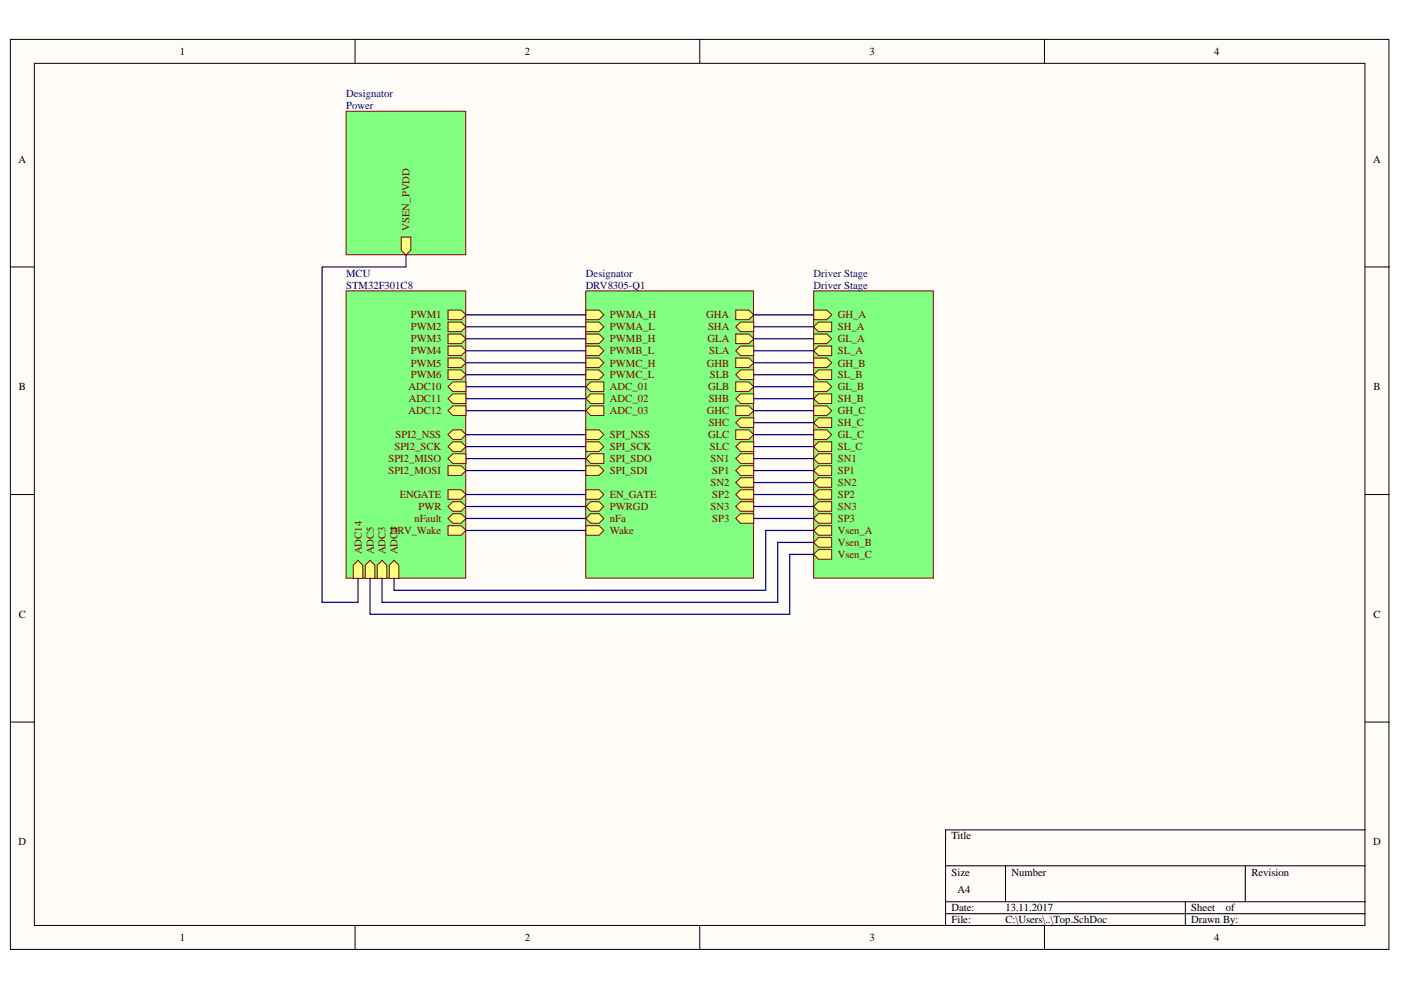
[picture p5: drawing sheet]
<svg xmlns="http://www.w3.org/2000/svg" width="297mm" height="210mm" viewBox="0 0 297 210" stroke-linecap="round" stroke-linejoin="round" font-family="sans-serif">
<g fill="#fffcf8" stroke="#000" stroke-width=".21">
<path d="M2.2 8.3h292.3v193h-292.3z"/>
<path d="M7.3 13.4h282.1v182.8h-282.1z"/>
</g>
<g fill="none" stroke="#000" stroke-width=".21">
<path d="M75.3 8.3v5.1M148.4 8.3v5.1M221.4 8.3v5.1M2.2 56.6h5.1M289.4 56.6h5.1M2.2 104.9h5.1M289.4 104.9h5.1M2.2 153.1h5.1M289.4 153.1h5.1M289.4 176h-88.9v20.3M75.3 196.3v5.1M148.4 196.3v5.1"/>
<path d="M200.5 183.6h88.9M200.5 191.2h88.9M200.5 193.7h88.9M213.2 183.6v7.6M221.4 196.3v5.1M251.3 191.2v5.1M264 183.6v7.6"/>
</g>
<path d="M73.4 61.7h25.3v60.9h-25.3z" fill="#80ff80" stroke="#800000" stroke-width=".21"/>
<path d="M95 65.7h2.8l1 1.1-1 1h-2.8z" fill-rule="evenodd" fill="#ffff80"/>
<path d="M95 65.7h2.8l1 1.1-1 1h-2.8z" fill="none" stroke="#800000" stroke-width=".21"/>
<path d="M95 68.3h2.8l1 1-1 1h-2.8z" fill-rule="evenodd" fill="#ffff80"/>
<path d="M95 68.3h2.8l1 1-1 1h-2.8z" fill="none" stroke="#800000" stroke-width=".21"/>
<path d="M95 70.8h2.8l1 1-1 1.1h-2.8z" fill-rule="evenodd" fill="#ffff80"/>
<path d="M95 70.8h2.8l1 1-1 1.1h-2.8z" fill="none" stroke="#800000" stroke-width=".21"/>
<path d="M95 73.4h2.8l1 1-1 1h-2.8z" fill-rule="evenodd" fill="#ffff80"/>
<path d="M95 73.4h2.8l1 1-1 1h-2.8z" fill="none" stroke="#800000" stroke-width=".21"/>
<path d="M95 75.9h2.8l1 1-1 1h-2.8z" fill-rule="evenodd" fill="#ffff80"/>
<path d="M95 75.9h2.8l1 1-1 1h-2.8z" fill="none" stroke="#800000" stroke-width=".21"/>
<path d="M95 78.4h2.8l1 1.1-1 1h-2.8z" fill-rule="evenodd" fill="#ffff80"/>
<path d="M95 78.4h2.8l1 1.1-1 1h-2.8z" fill="none" stroke="#800000" stroke-width=".21"/>
<path d="M95 82l1-1h2.8v2h-2.8z" fill-rule="evenodd" fill="#ffff80"/>
<path d="M95 82l1-1h2.8v2h-2.8z" fill="none" stroke="#800000" stroke-width=".21"/>
<path d="M95 84.5l1-1h2.8v2.1h-2.8z" fill-rule="evenodd" fill="#ffff80"/>
<path d="M95 84.5l1-1h2.8v2.1h-2.8z" fill="none" stroke="#800000" stroke-width=".21"/>
<path d="M95 87.1l1-1h2.8v2h-2.8z" fill-rule="evenodd" fill="#ffff80"/>
<path d="M95 87.1l1-1h2.8v2h-2.8z" fill="none" stroke="#800000" stroke-width=".21"/>
<path d="M95 92.2l1-1.1h1.8l1 1.1-1 1h-1.8z" fill-rule="evenodd" fill="#ffff80"/>
<path d="M95 92.2l1-1.1h1.8l1 1.1-1 1h-1.8z" fill="none" stroke="#800000" stroke-width=".21"/>
<path d="M95 94.7l1-1h1.8l1 1-1 1h-1.8z" fill-rule="evenodd" fill="#ffff80"/>
<path d="M95 94.7l1-1h1.8l1 1-1 1h-1.8z" fill="none" stroke="#800000" stroke-width=".21"/>
<path d="M82.5 119.8l1-1 1.1 1v2.8h-2.1z" fill-rule="evenodd" fill="#ffff80"/>
<path d="M82.5 119.8l1-1 1.1 1v2.8h-2.1z" fill="none" stroke="#800000" stroke-width=".21"/>
<path d="M80 119.8l1-1 1 1v2.8h-2z" fill-rule="evenodd" fill="#ffff80"/>
<path d="M80 119.8l1-1 1 1v2.8h-2z" fill="none" stroke="#800000" stroke-width=".21"/>
<path d="M77.4 119.8l1.1-1 1 1v2.8h-2.1z" fill-rule="evenodd" fill="#ffff80"/>
<path d="M77.4 119.8l1.1-1 1 1v2.8h-2.1z" fill="none" stroke="#800000" stroke-width=".21"/>
<path d="M74.9 119.8l1-1 1 1v2.8h-2z" fill-rule="evenodd" fill="#ffff80"/>
<path d="M74.9 119.8l1-1 1 1v2.8h-2z" fill="none" stroke="#800000" stroke-width=".21"/>
<path d="M95 109.9l1-1h1.8l1 1-1 1h-1.8z" fill-rule="evenodd" fill="#ffff80"/>
<path d="M95 109.9l1-1h1.8l1 1-1 1h-1.8z" fill="none" stroke="#800000" stroke-width=".21"/>
<path d="M95 103.8h2.8l1 1.1-1 1h-2.8z" fill-rule="evenodd" fill="#ffff80"/>
<path d="M95 103.8h2.8l1 1.1-1 1h-2.8z" fill="none" stroke="#800000" stroke-width=".21"/>
<path d="M95 97.2l1-1h2.8v2h-2.8z" fill-rule="evenodd" fill="#ffff80"/>
<path d="M95 97.2l1-1h2.8v2h-2.8z" fill="none" stroke="#800000" stroke-width=".21"/>
<path d="M95 98.8h2.8l1 1-1 1h-2.8z" fill-rule="evenodd" fill="#ffff80"/>
<path d="M95 98.8h2.8l1 1-1 1h-2.8z" fill="none" stroke="#800000" stroke-width=".21"/>
<path d="M95 107.4l1-1h1.8l1 1-1 1h-1.8z" fill-rule="evenodd" fill="#ffff80"/>
<path d="M95 107.4l1-1h1.8l1 1-1 1h-1.8z" fill="none" stroke="#800000" stroke-width=".21"/>
<path d="M95 111.5h2.8l1 1-1 1h-2.8z" fill-rule="evenodd" fill="#ffff80"/>
<path d="M95 111.5h2.8l1 1-1 1h-2.8z" fill="none" stroke="#800000" stroke-width=".21"/>
<path d="M124.2 61.7h35.6v60.9h-35.6z" fill="#80ff80" stroke="#800000" stroke-width=".21"/>
<path d="M124.2 93.7h2.8l1 1-1 1h-2.8z" fill-rule="evenodd" fill="#ffff80"/>
<path d="M124.2 93.7h2.8l1 1-1 1h-2.8z" fill="none" stroke="#800000" stroke-width=".21"/>
<path d="M124.2 98.8h2.8l1 1-1 1h-2.8z" fill-rule="evenodd" fill="#ffff80"/>
<path d="M124.2 98.8h2.8l1 1-1 1h-2.8z" fill="none" stroke="#800000" stroke-width=".21"/>
<path d="M124.2 97.2l1-1h2.8v2h-2.8z" fill-rule="evenodd" fill="#ffff80"/>
<path d="M124.2 97.2l1-1h2.8v2h-2.8z" fill="none" stroke="#800000" stroke-width=".21"/>
<path d="M124.2 91.1h2.8l1 1.1-1 1h-2.8z" fill-rule="evenodd" fill="#ffff80"/>
<path d="M124.2 91.1h2.8l1 1.1-1 1h-2.8z" fill="none" stroke="#800000" stroke-width=".21"/>
<path d="M124.2 65.7h2.8l1 1.1-1 1h-2.8z" fill-rule="evenodd" fill="#ffff80"/>
<path d="M124.2 65.7h2.8l1 1.1-1 1h-2.8z" fill="none" stroke="#800000" stroke-width=".21"/>
<path d="M124.2 68.3h2.8l1 1-1 1h-2.8z" fill-rule="evenodd" fill="#ffff80"/>
<path d="M124.2 68.3h2.8l1 1-1 1h-2.8z" fill="none" stroke="#800000" stroke-width=".21"/>
<path d="M124.2 70.8h2.8l1 1-1 1.1h-2.8z" fill-rule="evenodd" fill="#ffff80"/>
<path d="M124.2 70.8h2.8l1 1-1 1.1h-2.8z" fill="none" stroke="#800000" stroke-width=".21"/>
<path d="M124.2 73.4h2.8l1 1-1 1h-2.8z" fill-rule="evenodd" fill="#ffff80"/>
<path d="M124.2 73.4h2.8l1 1-1 1h-2.8z" fill="none" stroke="#800000" stroke-width=".21"/>
<path d="M124.2 75.9h2.8l1 1-1 1h-2.8z" fill-rule="evenodd" fill="#ffff80"/>
<path d="M124.2 75.9h2.8l1 1-1 1h-2.8z" fill="none" stroke="#800000" stroke-width=".21"/>
<path d="M124.2 78.4h2.8l1 1.1-1 1h-2.8z" fill-rule="evenodd" fill="#ffff80"/>
<path d="M124.2 78.4h2.8l1 1.1-1 1h-2.8z" fill="none" stroke="#800000" stroke-width=".21"/>
<path d="M124.2 82l1-1h2.8v2h-2.8z" fill-rule="evenodd" fill="#ffff80"/>
<path d="M124.2 82l1-1h2.8v2h-2.8z" fill="none" stroke="#800000" stroke-width=".21"/>
<path d="M124.2 84.5l1-1h2.8v2.1h-2.8z" fill-rule="evenodd" fill="#ffff80"/>
<path d="M124.2 84.5l1-1h2.8v2.1h-2.8z" fill="none" stroke="#800000" stroke-width=".21"/>
<path d="M124.2 87.1l1-1h2.8v2h-2.8z" fill-rule="evenodd" fill="#ffff80"/>
<path d="M124.2 87.1l1-1h2.8v2h-2.8z" fill="none" stroke="#800000" stroke-width=".21"/>
<path d="M124.2 109.9l1-1h1.8l1 1-1 1h-1.8z" fill-rule="evenodd" fill="#ffff80"/>
<path d="M124.2 109.9l1-1h1.8l1 1-1 1h-1.8z" fill="none" stroke="#800000" stroke-width=".21"/>
<path d="M124.2 103.8h2.8l1 1.1-1 1h-2.8z" fill-rule="evenodd" fill="#ffff80"/>
<path d="M124.2 103.8h2.8l1 1.1-1 1h-2.8z" fill="none" stroke="#800000" stroke-width=".21"/>
<path d="M156 65.7h2.8l1 1.1-1 1h-2.8z" fill-rule="evenodd" fill="#ffff80"/>
<path d="M156 65.7h2.8l1 1.1-1 1h-2.8z" fill="none" stroke="#800000" stroke-width=".21"/>
<path d="M156 69.3l1-1h2.8v2h-2.8z" fill-rule="evenodd" fill="#ffff80"/>
<path d="M156 69.3l1-1h2.8v2h-2.8z" fill="none" stroke="#800000" stroke-width=".21"/>
<path d="M156 70.8h2.8l1 1-1 1.1h-2.8z" fill-rule="evenodd" fill="#ffff80"/>
<path d="M156 70.8h2.8l1 1-1 1.1h-2.8z" fill="none" stroke="#800000" stroke-width=".21"/>
<path d="M156 74.4l1-1h2.8v2h-2.8z" fill-rule="evenodd" fill="#ffff80"/>
<path d="M156 74.4l1-1h2.8v2h-2.8z" fill="none" stroke="#800000" stroke-width=".21"/>
<path d="M156 75.9h2.8l1 1-1 1h-2.8z" fill-rule="evenodd" fill="#ffff80"/>
<path d="M156 75.9h2.8l1 1-1 1h-2.8z" fill="none" stroke="#800000" stroke-width=".21"/>
<path d="M156 79.5l1-1.1h2.8v2.1h-2.8z" fill-rule="evenodd" fill="#ffff80"/>
<path d="M156 79.5l1-1.1h2.8v2.1h-2.8z" fill="none" stroke="#800000" stroke-width=".21"/>
<path d="M156 81h2.8l1 1-1 1h-2.8z" fill-rule="evenodd" fill="#ffff80"/>
<path d="M156 81h2.8l1 1-1 1h-2.8z" fill="none" stroke="#800000" stroke-width=".21"/>
<path d="M156 84.5l1-1h2.8v2.1h-2.8z" fill-rule="evenodd" fill="#ffff80"/>
<path d="M156 84.5l1-1h2.8v2.1h-2.8z" fill="none" stroke="#800000" stroke-width=".21"/>
<path d="M156 86.1h2.8l1 1-1 1h-2.8z" fill-rule="evenodd" fill="#ffff80"/>
<path d="M156 86.1h2.8l1 1-1 1h-2.8z" fill="none" stroke="#800000" stroke-width=".21"/>
<path d="M156 89.6l1-1h2.8v2h-2.8z" fill-rule="evenodd" fill="#ffff80"/>
<path d="M156 89.6l1-1h2.8v2h-2.8z" fill="none" stroke="#800000" stroke-width=".21"/>
<path d="M156 91.1h2.8l1 1.1-1 1h-2.8z" fill-rule="evenodd" fill="#ffff80"/>
<path d="M156 91.1h2.8l1 1.1-1 1h-2.8z" fill="none" stroke="#800000" stroke-width=".21"/>
<path d="M156 94.7l1-1h2.8v2h-2.8z" fill-rule="evenodd" fill="#ffff80"/>
<path d="M156 94.7l1-1h2.8v2h-2.8z" fill="none" stroke="#800000" stroke-width=".21"/>
<path d="M124.2 107.4l1-1h1.8l1 1-1 1h-1.8z" fill-rule="evenodd" fill="#ffff80"/>
<path d="M124.2 107.4l1-1h1.8l1 1-1 1h-1.8z" fill="none" stroke="#800000" stroke-width=".21"/>
<path d="M124.2 111.5h2.8l1 1-1 1h-2.8z" fill-rule="evenodd" fill="#ffff80"/>
<path d="M124.2 111.5h2.8l1 1-1 1h-2.8z" fill="none" stroke="#800000" stroke-width=".21"/>
<path d="M156 97.2l1-1h2.8v2h-2.8z" fill-rule="evenodd" fill="#ffff80"/>
<path d="M156 97.2l1-1h2.8v2h-2.8z" fill="none" stroke="#800000" stroke-width=".21"/>
<path d="M156 99.8l1-1h2.8v2h-2.8z" fill-rule="evenodd" fill="#ffff80"/>
<path d="M156 99.8l1-1h2.8v2h-2.8z" fill="none" stroke="#800000" stroke-width=".21"/>
<path d="M156 102.3l1-1h2.8v2h-2.8z" fill-rule="evenodd" fill="#ffff80"/>
<path d="M156 102.3l1-1h2.8v2h-2.8z" fill="none" stroke="#800000" stroke-width=".21"/>
<path d="M156 104.9l1-1.1h2.8v2.1h-2.8z" fill-rule="evenodd" fill="#ffff80"/>
<path d="M156 104.9l1-1.1h2.8v2.1h-2.8z" fill="none" stroke="#800000" stroke-width=".21"/>
<path d="M156 107.4l1-1h2.8v2h-2.8z" fill-rule="evenodd" fill="#ffff80"/>
<path d="M156 107.4l1-1h2.8v2h-2.8z" fill="none" stroke="#800000" stroke-width=".21"/>
<path d="M156 109.9l1-1h2.8v2h-2.8z" fill-rule="evenodd" fill="#ffff80"/>
<path d="M156 109.9l1-1h2.8v2h-2.8z" fill="none" stroke="#800000" stroke-width=".21"/>
<path d="M73.4 23.6h25.3v30.4h-25.3z" fill="#80ff80" stroke="#800000" stroke-width=".21"/>
<path d="M85.1 50.3h2v2.7l-1 1.1-1-1.1z" fill-rule="evenodd" fill="#ffff80"/>
<path d="M85.1 50.3h2v2.7l-1 1.1-1-1.1z" fill="none" stroke="#800000" stroke-width=".21"/>
<path d="M172.5 61.7h25.4v60.9h-25.4z" fill="#80ff80" stroke="#800000" stroke-width=".21"/>
<path d="M172.5 75.9h2.8l1 1-1 1h-2.8z" fill-rule="evenodd" fill="#ffff80"/>
<path d="M172.5 75.9h2.8l1 1-1 1h-2.8z" fill="none" stroke="#800000" stroke-width=".21"/>
<path d="M172.5 84.5l1-1h2.8v2.1h-2.8z" fill-rule="evenodd" fill="#ffff80"/>
<path d="M172.5 84.5l1-1h2.8v2.1h-2.8z" fill="none" stroke="#800000" stroke-width=".21"/>
<path d="M172.5 81h2.8l1 1-1 1h-2.8z" fill-rule="evenodd" fill="#ffff80"/>
<path d="M172.5 81h2.8l1 1-1 1h-2.8z" fill="none" stroke="#800000" stroke-width=".21"/>
<path d="M172.5 79.5l1-1.1h2.8v2.1h-2.8z" fill-rule="evenodd" fill="#ffff80"/>
<path d="M172.5 79.5l1-1.1h2.8v2.1h-2.8z" fill="none" stroke="#800000" stroke-width=".21"/>
<path d="M172.5 65.7h2.8l1 1.1-1 1h-2.8z" fill-rule="evenodd" fill="#ffff80"/>
<path d="M172.5 65.7h2.8l1 1.1-1 1h-2.8z" fill="none" stroke="#800000" stroke-width=".21"/>
<path d="M172.5 69.3l1-1h2.8v2h-2.8z" fill-rule="evenodd" fill="#ffff80"/>
<path d="M172.5 69.3l1-1h2.8v2h-2.8z" fill="none" stroke="#800000" stroke-width=".21"/>
<path d="M172.5 70.8h2.8l1 1-1 1.1h-2.8z" fill-rule="evenodd" fill="#ffff80"/>
<path d="M172.5 70.8h2.8l1 1-1 1.1h-2.8z" fill="none" stroke="#800000" stroke-width=".21"/>
<path d="M172.5 74.4l1-1h2.8v2h-2.8z" fill-rule="evenodd" fill="#ffff80"/>
<path d="M172.5 74.4l1-1h2.8v2h-2.8z" fill="none" stroke="#800000" stroke-width=".21"/>
<path d="M172.5 94.7l1-1h2.8v2h-2.8z" fill-rule="evenodd" fill="#ffff80"/>
<path d="M172.5 94.7l1-1h2.8v2h-2.8z" fill="none" stroke="#800000" stroke-width=".21"/>
<path d="M172.5 91.1h2.8l1 1.1-1 1h-2.8z" fill-rule="evenodd" fill="#ffff80"/>
<path d="M172.5 91.1h2.8l1 1.1-1 1h-2.8z" fill="none" stroke="#800000" stroke-width=".21"/>
<path d="M172.5 89.6l1-1h2.8v2h-2.8z" fill-rule="evenodd" fill="#ffff80"/>
<path d="M172.5 89.6l1-1h2.8v2h-2.8z" fill="none" stroke="#800000" stroke-width=".21"/>
<path d="M172.5 86.1h2.8l1 1-1 1h-2.8z" fill-rule="evenodd" fill="#ffff80"/>
<path d="M172.5 86.1h2.8l1 1-1 1h-2.8z" fill="none" stroke="#800000" stroke-width=".21"/>
<path d="M172.5 117.5l1-1h2.8v2.1h-2.8z" fill-rule="evenodd" fill="#ffff80"/>
<path d="M172.5 117.5l1-1h2.8v2.1h-2.8z" fill="none" stroke="#800000" stroke-width=".21"/>
<path d="M172.5 115l1-1h2.8v2h-2.8z" fill-rule="evenodd" fill="#ffff80"/>
<path d="M172.5 115l1-1h2.8v2h-2.8z" fill="none" stroke="#800000" stroke-width=".21"/>
<path d="M172.5 112.5l1-1h2.8v2h-2.8z" fill-rule="evenodd" fill="#ffff80"/>
<path d="M172.5 112.5l1-1h2.8v2h-2.8z" fill="none" stroke="#800000" stroke-width=".21"/>
<path d="M172.5 97.2l1-1h2.8v2h-2.8z" fill-rule="evenodd" fill="#ffff80"/>
<path d="M172.5 97.2l1-1h2.8v2h-2.8z" fill="none" stroke="#800000" stroke-width=".21"/>
<path d="M172.5 99.8l1-1h2.8v2h-2.8z" fill-rule="evenodd" fill="#ffff80"/>
<path d="M172.5 99.8l1-1h2.8v2h-2.8z" fill="none" stroke="#800000" stroke-width=".21"/>
<path d="M172.5 102.3l1-1h2.8v2h-2.8z" fill-rule="evenodd" fill="#ffff80"/>
<path d="M172.5 102.3l1-1h2.8v2h-2.8z" fill="none" stroke="#800000" stroke-width=".21"/>
<path d="M172.5 104.9l1-1.1h2.8v2.1h-2.8z" fill-rule="evenodd" fill="#ffff80"/>
<path d="M172.5 104.9l1-1.1h2.8v2.1h-2.8z" fill="none" stroke="#800000" stroke-width=".21"/>
<path d="M172.5 107.4l1-1h2.8v2h-2.8z" fill-rule="evenodd" fill="#ffff80"/>
<path d="M172.5 107.4l1-1h2.8v2h-2.8z" fill="none" stroke="#800000" stroke-width=".21"/>
<path d="M172.5 109.9l1-1h2.8v2h-2.8z" fill-rule="evenodd" fill="#ffff80"/>
<path d="M172.5 109.9l1-1h2.8v2h-2.8z" fill="none" stroke="#800000" stroke-width=".21"/>
<g fill="none" stroke="#000080" stroke-width=".26">
<path d="M86.1 54.1v2.5h-17.8v71.1h7.6v-5.1M98.8 66.8h25.4M98.8 69.3h25.4M98.8 71.8h25.4M98.8 74.4h25.4M98.8 76.9h25.4M98.8 79.5h25.4M159.8 66.8h12.7M159.8 69.3h12.7M159.8 71.8h12.7M159.8 74.4h12.7M159.8 76.9h12.7"/>
<path d="M159.8 79.5h12.7M98.8 92.2h25.4M98.8 94.7h25.4M98.8 82h25.4M98.8 84.5h25.4M98.8 87.1h25.4M98.8 97.2h25.4M98.8 99.8h25.4M159.8 92.2h12.7M159.8 94.7h12.7M159.8 82h12.7M159.8 84.5h12.7"/>
<path d="M159.8 87.1h12.7M159.8 89.6h12.7M159.8 97.2h12.7M159.8 99.8h12.7M98.8 104.9h25.4M98.8 109.9h25.4M98.8 107.4h25.4M98.8 112.5h25.4M159.8 104.9h12.7M159.8 109.9h12.7M159.8 107.4h12.7M159.8 102.3h12.7"/>
<path d="M172.5 112.5h-10.2v12.7h-78.8v-2.6M172.5 115h-7.6v12.7h-83.9v-5.1M172.5 117.5h-5.1v12.7h-88.9v-7.6"/>
</g>
<g font-size="2.3">
<text x="38.2" y="11.7">1</text>
<text x="111.3" y="11.7">2</text>
<text x="184.3" y="11.7">3</text>
<text x="257.4" y="11.7">4</text>
<text x="3.9" y="34.5">A</text>
<text x="291.2" y="34.5">A</text>
<text x="4" y="82.8">B</text>
<text x="291.2" y="82.8">B</text>
<text x="4" y="131">C</text>
<text x="291.2" y="131">C</text>
<text x="3.9" y="179.3">D</text>
<text x="201.7" y="178">Title</text>
<text x="291.2" y="179.3">D</text>
<text x="201.7" y="185.6">Size</text>
<text x="214.5" y="185.6">Number</text>
<text x="265.3" y="185.6">Revision</text>
<text x="203" y="189.4">A4</text>
<text x="201.7" y="193.2">Date:</text>
<text x="201.7" y="195.8">File:</text>
<text x="213.2" y="193.2">13.11.2017</text>
<text x="213.2" y="195.8">C:\Users\..\Top.SchDoc</text>
<text x="252.6" y="193.2">Sheet</text>
<text x="252.6" y="195.8">Drawn By:</text>
<text x="259.9" y="193.2">of</text>
<text x="38.2" y="199.6">1</text>
<text x="111.3" y="199.6">2</text>
<text x="184.3" y="199.6">3</text>
<text x="257.4" y="199.6">4</text>
</g>
<g font-size="2.3" fill="#000080">
<text x="73.4" y="20.5">Designator</text>
<text x="73.4" y="23.1">Power</text>
<text x="73.4" y="58.7">MCU</text>
<text x="124.2" y="58.7">Designator</text>
<text x="172.5" y="58.7">Driver Stage</text>
<text x="73.4" y="61.2">STM32F301C8</text>
<text x="124.2" y="61.2">DRV8305-Q1</text>
<text x="172.5" y="61.2">Driver Stage</text>
</g>
<g font-size="2.3" fill="#800000">
<text x="86.8" y="49" transform="rotate(-90 86.8 49)">VSEN_PVDD</text>
<text x="87.1" y="67.5">PWM1</text>
<text x="87.1" y="70.1">PWM2</text>
<text x="129.3" y="67.5">PWMA_H</text>
<text x="129.3" y="70.1">PWMA_L</text>
<text x="149.7" y="67.5">GHA</text>
<text x="150.1" y="70.1">SHA</text>
<text x="177.6" y="67.5">GH_A</text>
<text x="177.6" y="70.1">SH_A</text>
<text x="87.1" y="72.6">PWM3</text>
<text x="87.1" y="75.1">PWM4</text>
<text x="87.1" y="77.7">PWM5</text>
<text x="129.3" y="72.6">PWMB_H</text>
<text x="129.3" y="75.1">PWMB_L</text>
<text x="129.3" y="77.7">PWMC_H</text>
<text x="149.9" y="77.7">GHB</text>
<text x="150" y="72.6">GLA</text>
<text x="150.4" y="75.1">SLA</text>
<text x="177.6" y="77.7">GH_B</text>
<text x="177.6" y="72.6">GL_A</text>
<text x="177.6" y="75.1">SL_A</text>
<text x="86.6" y="82.8">ADC10</text>
<text x="87.1" y="80.2">PWM6</text>
<text x="129.3" y="80.2">PWMC_L</text>
<text x="129.3" y="82.8">ADC_01</text>
<text x="150.1" y="82.8">GLB</text>
<text x="150.5" y="80.2">SLB</text>
<text x="177.6" y="82.8">GL_B</text>
<text x="177.6" y="80.2">SL_B</text>
<text x="86.6" y="87.9">ADC12</text>
<text x="86.7" y="85.3">ADC11</text>
<text x="129.3" y="85.3">ADC_02</text>
<text x="129.3" y="87.9">ADC_03</text>
<text x="149.9" y="87.9">GHC</text>
<text x="150.3" y="85.3">SHB</text>
<text x="177.6" y="85.3">SH_B</text>
<text x="177.6" y="87.9">GH_C</text>
<text x="83.6" y="95.5">SPI2_SCK</text>
<text x="83.9" y="92.9">SPI2_NSS</text>
<text x="129.3" y="95.5">SPI_SCK</text>
<text x="129.3" y="92.9">SPI_NSS</text>
<text x="150.1" y="92.9">GLC</text>
<text x="150.3" y="90.4">SHC</text>
<text x="150.5" y="95.5">SLC</text>
<text x="177.6" y="95.5">SL_C</text>
<text x="177.6" y="92.9">GL_C</text>
<text x="177.6" y="90.4">SH_C</text>
<text x="82.4" y="98">SPI2_MISO</text>
<text x="82.4" y="100.5">SPI2_MOSI</text>
<text x="129.3" y="100.5">SPI_SDI</text>
<text x="129.3" y="98">SPI_SDO</text>
<text x="150.6" y="98">SN1</text>
<text x="151" y="100.5">SP1</text>
<text x="177.6" y="98">SN1</text>
<text x="177.6" y="100.5">SP1</text>
<text x="84.8" y="105.6">ENGATE</text>
<text x="129.3" y="105.6">EN_GATE</text>
<text x="150.6" y="103.1">SN2</text>
<text x="151" y="105.6">SP2</text>
<text x="177.6" y="103.1">SN2</text>
<text x="177.6" y="105.6">SP2</text>
<text x="82.7" y="113.2">DRV_Wake</text>
<text x="87.9" y="110.7">nFault</text>
<text x="88.7" y="108.2">PWR</text>
<text x="129.3" y="110.7">nFa</text>
<text x="129.3" y="108.2">PWRGD</text>
<text x="129.3" y="113.2">Wake</text>
<text x="150.6" y="108.2">SN3</text>
<text x="151" y="110.7">SP3</text>
<text x="177.6" y="113.2">Vsen_A</text>
<text x="177.6" y="108.2">SN3</text>
<text x="177.6" y="110.7">SP3</text>
<text x="76.7" y="117.6" transform="rotate(-90 76.7 117.6)">ADC14</text>
<text x="79.2" y="117.6" transform="rotate(-90 79.2 117.6)">ADC5</text>
<text x="81.8" y="117.6" transform="rotate(-90 81.8 117.6)">ADC3</text>
<text x="84.3" y="117.6" transform="rotate(-90 84.3 117.6)">ADC4</text>
<text x="177.6" y="118.3">Vsen_C</text>
<text x="177.6" y="115.8">Vsen_B</text>
</g>
</svg>
